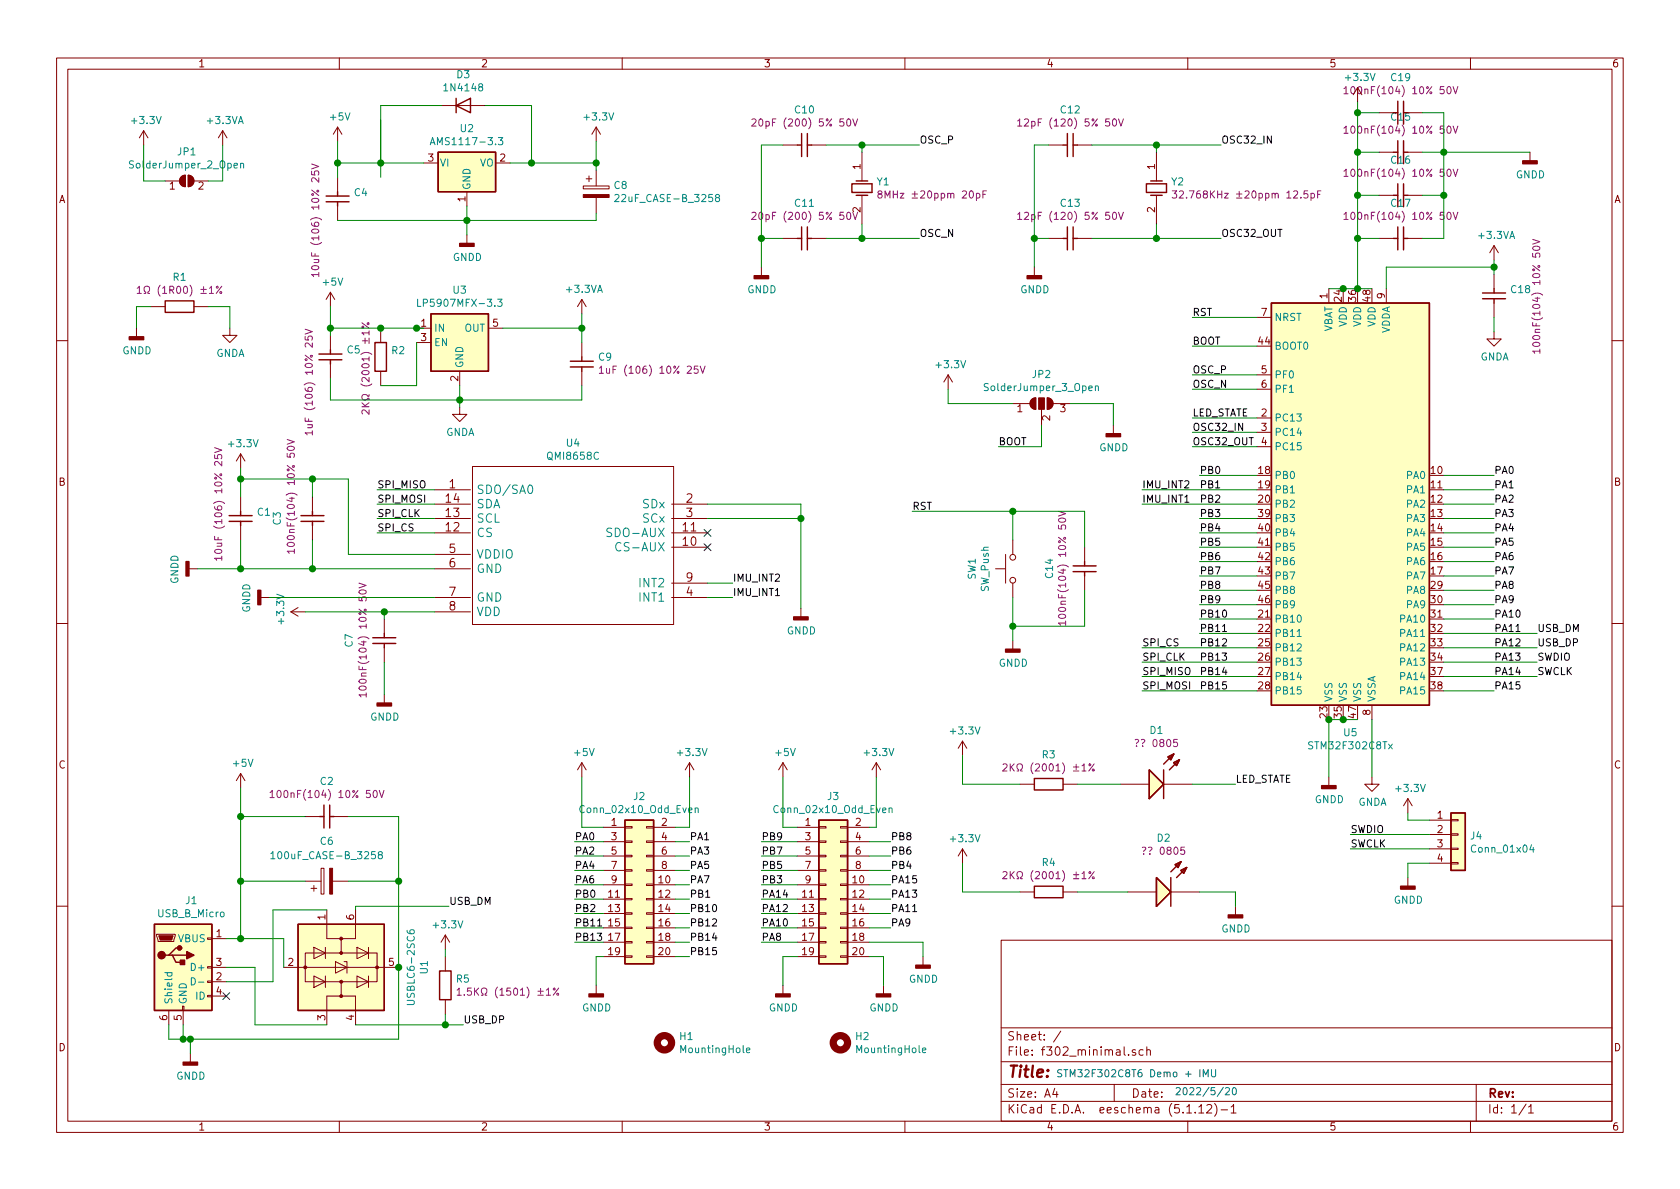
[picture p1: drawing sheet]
<svg xmlns="http://www.w3.org/2000/svg" width="297mm" height="210mm" viewBox="0 0 297 210" stroke-linecap="round" stroke-linejoin="round" font-family="sans-serif">
<g fill="none" stroke="#840000" stroke-width=".18">
<path d="M10 10.3h277v189.9h-277zM12 12.2h273v186.1h-273zM60 10.3v1.9M78.1 18.7h7.6M110 10.3v1.9M160 10.3v1.9M210 10.3v1.9M240 15.5v2.5M243.8 19.9h2.6M248.9 19.9h2.6M260 10.3v1.9M25.4 23.1l-.8 1.3"/>
<path d="M25.4 23.1v2.5M25.4 23.1l.8 1.3M29.2 32h2.5M32.1 31.2l.7-.2v2a1.02 1.02 0 0 1-1-.7 1.02 1.02 0 0 1 .3-1.1zM33.3 31a1.02 1.02 0 0 1 1 1 1.02 1.02 0 0 1-1 1zM34.3 32h2.5M39.4 23.1l-.8 1.3M39.4 23.1v2.5M39.4 23.1l.7 1.3M59.7 22.5v2.5M59.7 31.4v2.5M59.7 36.4v2.6"/>
<path d="M59.7 22.5l-.8 1.2M59.7 22.5l.8 1.2M74.9 28.8h2.6M82.5 33.9v2.5M87.6 28.8h2.6M103.1 32.9h4.6v.5h-4.6zM103.6 31.6h1M104.1 31.1v1M105.4 22.5v2.5M105.4 30.1v2.8M105.4 34.9v2.8M105.4 22.5l-.8 1.2"/>
<path d="M105.4 22.5l.8 1.2M138.4 25.6h2.6M143.5 25.6h2.5M152.4 26.9v5.1M152.4 34.5v5.1M185.4 25.6h2.6M190.5 25.6h2.5M204.5 26.9v5.1M204.5 34.5v5.1M243.8 34.5h2.6M243.8 26.9h2.6M248.9 34.5h2.6"/>
<path d="M248.9 26.9h2.6M270.5 26.9v1.5M24.1 58v1.6M26.7 54.2h2.5M34.3 54.2h2.5M40.6 58v1.3h1.3l-1.3 1.3-1.2-1.3h1.2M58.4 51.7l-.7 1.3M58.4 51.7v2.5M58.4 59.3v2.5M58.4 51.7l.8 1.3M67.3 58v2.6M73.7 58h2.5"/>
<path d="M82.5 41.5v1.5M86.4 58h2.5M102.9 53v2.5M102.9 53l-.8 1.2M102.9 53l.7 1.2M134.6 47.2v1.6M138.4 42.2h2.6M143.5 42.2h2.5M182.9 47.2v1.6M185.4 42.2h2.6M190.5 42.2h2.5M222.2 56.1h2.6"/>
<path d="M234.9 51v2.6M243.8 42.2h2.6M245.1 51v2.6M248.9 42.2h2.6M264.2 58.7v1.2h1.2l-1.2 1.3-1.3-1.3h1.3M264.2 43.4v2.6M264.2 48.5v2.5M264.2 53.6v2.5M264.2 43.4l-.8 1.3M264.2 43.4l.7 1.3M10 60.2h2M58.4 64.4v2.5"/>
<path d="M67.3 65.7v2.5M73.7 60.6h2.5M81.3 72v1.3h1.2l-1.2 1.2-1.3-1.2h1.3M81.3 65.7v2.5M102.9 60.6v2.5M102.9 65.7v2.5M167.6 66.3l-.7 1.3M167.6 66.3v2.5M167.6 66.3l.8 1.3M179.1 71.4h3M182.3 70.7l.5-.3h.3v2a1.03 1.03 0 0 1-.9-.6 1.03 1.03 0 0 1 .1-1.1zM184.1 72.4v2.8"/>
<path d="M185.2 70.4a1.02 1.02 0 0 1 1 1 1.02 1.02 0 0 1-1 1zM186.2 71.4h3M196.8 75.2v1.5M222.2 73.9h2.6M222.2 76.4h2.6M222.2 79h2.6M222.2 66.3h2.6M222.2 68.8h2.6M285 60.2h2M42.5 80.3v2.5M42.5 87.9v2.5M42.5 93v2.5"/>
<path d="M42.5 80.3l-.7 1.2M42.5 80.3l.8 1.2M55.2 87.9v2.5M55.2 93v2.5M76.8 86.6h6.4M76.8 94.2h6.4M76.8 91.7h6.4M76.8 89.1h6.4M76.8 98h6.4M83.5 82.5h35.6v27.9h-35.6zM118.7 96.8h6.4M118.7 94.2h6.4"/>
<path d="M118.7 91.7h6.4M118.7 89.1h6.4M177.8 98v5.1M179.1 95.5v2.5M191.8 96.8v2.5M10 110.3h2M33.4 100.6h1.5M46.1 105.7h1.5M51.4 108.2h2.6M51.4 108.2l1.3 .8M52.7 107.4l-1.3 .8M67.9 109.5v2.5"/>
<path d="M67.9 114.5v2.6M76.8 100.6h6.4M76.8 105.7h6.4M76.8 108.2h6.4M118.7 105.7h6.4M118.7 103.1h6.4M141.6 107.6v1.5M176 100.6h1.8M179.1 103.1v2.6M179.1 113.3v1.5M191.8 101.8v2.6M285 110.3h2"/>
<path d="M42.5 136.8l-.7 1.2M42.5 136.8v2.5M42.5 136.8l.8 1.2M67.9 122.8v1.5M102.9 134.9l-.8 1.2M102.9 134.9v2.5M102.9 134.9l.7 1.2M121.9 134.9l-.7 1.2M121.9 134.9v2.5M121.9 134.9l.8 1.2M138.4 134.9l-.7 1.2M138.4 134.9v2.5"/>
<path d="M138.4 134.9l.8 1.2M154.9 134.9l-.7 1.2M154.9 134.9v2.5M154.9 134.9l.8 1.2M170.2 131.1v2.5M170.2 131.1l-.8 1.2M170.2 131.1l.7 1.2M180.3 138.7h2.6M188 138.7h2.5M198.1 138.7h5.1M205.7 138.7h5.1M234.9 137.4v1.5"/>
<path d="M242.6 137.4v1.3h1.2l-1.2 1.2-1.3-1.2h1.3M242.6 124.7v2.5M54 144.4h2.5M54 155.8h2.8M55 157.1h1M55.5 156.6v1M56.8 153.5h.5v4.6h-.5zM58.8 155.8h2.8M59.1 144.4h2.5M106.7 146.3h3.8M106.7 156.5h3.8M106.7 159h3.8"/>
<path d="M106.7 148.8h3.8M106.7 151.4h3.8M106.7 153.9h3.8M110.5 158.9h1.3v.2h-1.3zM110.5 153.8h1.3v.2h-1.3zM110.5 151.3h1.3v.2h-1.3zM110.5 148.7h1.3v.3h-1.3zM110.5 146.2h1.3v.2h-1.3zM110.5 156.3h1.3v.3h-1.3zM114.3 158.9h1.3v.2h-1.3zM114.3 153.8h1.3v.2h-1.3zM114.3 151.3h1.3v.2h-1.3z"/>
<path d="M114.3 148.7h1.3v.3h-1.3zM114.3 146.2h1.3v.2h-1.3zM114.3 156.3h1.3v.3h-1.3zM115.6 146.3h3.8M115.6 156.5h3.8M115.6 159h3.8M115.6 148.8h3.8M115.6 151.4h3.8M115.6 153.9h3.8M141 146.3h3.8M141 156.5h3.8M141 159h3.8"/>
<path d="M141 148.8h3.8M141 151.4h3.8M141 153.9h3.8M144.8 158.9h1.2v.2h-1.2zM144.8 153.8h1.2v.2h-1.2zM144.8 151.3h1.2v.2h-1.2zM144.8 148.7h1.2v.3h-1.2zM144.8 146.2h1.2v.2h-1.2zM144.8 156.3h1.2v.3h-1.2zM148.6 158.9h1.3v.2h-1.3zM148.6 153.8h1.3v.2h-1.3zM148.6 151.3h1.3v.2h-1.3z"/>
<path d="M148.6 148.7h1.3v.3h-1.3zM148.6 146.2h1.3v.2h-1.3zM148.6 156.3h1.3v.3h-1.3zM149.9 146.3h3.8M149.9 156.5h3.8M149.9 159h3.8M149.9 148.8h3.8M149.9 151.4h3.8M149.9 153.9h3.8M170.2 150.1l-.8 1.3M170.2 150.1v2.5M170.2 150.1l.7 1.3"/>
<path d="M180.3 157.7h2.6M188 157.7h2.5M199.4 157.7h5.1M207 157.7h5.1M248.9 141.2l-.7 1.3M248.9 141.2v2.6M248.9 155.2v1.5M248.9 141.2l.8 1.3M252.7 145h3.8M252.7 147.6h3.8M252.7 150.1h3.8M252.7 152.6h3.8"/>
<path d="M256.5 152.5h1.3v.3h-1.3zM256.5 150h1.3v.2h-1.3zM256.5 144.9h1.3v.3h-1.3zM256.5 147.4h1.3v.3h-1.3zM10 160.2h2M27.7 165.2h3.3v.3l-.3 1h-2.8zM29.8 178.7v2.5M32.3 177.9h.2v.8h-.2zM32.4 178.7v2.5M36.7 176h.8v.3h-.8zM36.7 173.5h.8v.2h-.8zM36.7 170.9h.8v.3h-.8z"/>
<path d="M36.7 165.9h.8v.2h-.8zM37.5 166h2.5M37.5 171.1h2.5M37.5 176.1h2.5M37.5 173.6h2.5M50.2 171.1h20.3M54 168.5h12.7v5.1h-12.7zM55.5 167.5l2 1-2 1zM55.5 172.6l2 1-2 1zM57.5 167.5v2M57.5 172.6v2M57.8 160.9v5.1h2.5"/>
<path d="M59.3 170l2 1.1-2 1zM60.3 173.6v2.5h2.6v5.1M60.3 176.1h-2.5v5.1M60.8 170h.5v2.1M62.9 160.9v5.1h-2.6v2.5M63.1 167.5l2.1 1-2.1 1zM63.1 172.6l2.1 1-2.1 1zM65.2 167.5v2M65.2 172.6v2M78.7 165.3v2.6M78.7 169.2v2.5M78.7 176.8v2.5"/>
<path d="M78.7 165.3l-.7 1.3M78.7 165.3l.8 1.3M105.4 174.2v1.6M106.7 161.5h3.8M106.7 164.1h3.8M106.7 166.6h3.8M106.7 169.2h3.8M110.5 161.4h1.3v.3h-1.3zM110.5 164h1.3v.2h-1.3zM110.5 166.5h1.3v.2h-1.3zM110.5 169h1.3v.3h-1.3zM114.3 161.4h1.3v.3h-1.3z"/>
<path d="M114.3 164h1.3v.2h-1.3zM114.3 166.5h1.3v.2h-1.3zM114.3 169h1.3v.3h-1.3zM115.6 161.5h3.8M115.6 164.1h3.8M115.6 166.6h3.8M115.6 169.2h3.8M138.4 174.2v1.6M141 161.5h3.8M141 164.1h3.8M141 166.6h3.8M141 169.2h3.8"/>
<path d="M144.8 161.4h1.2v.3h-1.2zM144.8 164h1.2v.2h-1.2zM144.8 166.5h1.2v.2h-1.2zM144.8 169h1.2v.3h-1.2zM148.6 161.4h1.3v.3h-1.3zM148.6 164h1.3v.2h-1.3zM148.6 166.5h1.3v.2h-1.3zM148.6 169h1.3v.3h-1.3zM149.9 161.5h3.8M149.9 164.1h3.8M149.9 166.6h3.8M149.9 169.2h3.8"/>
<path d="M156.2 174.2v1.6M163.2 169.2v1.5M177 166.3h108v32h-108zM218.4 160.3v1.5M285 160.2h2M33.7 186.3v1.5M60 198.3v1.9M110 198.3v1.9M160 198.3v1.9M177 194.8h108M177 191.8h108M177 187.8h108"/>
<path d="M177 181.8h108M186.5 192.5l-.4 1h1M186.8 193v1M187.6 182.3l-1.3 2M197 191.8v3M199.5 186.5v.1M200.8 185.7a.37 .37 0 0 0-.6 .1l.1 .2 .5 .2v.1l-.2 .3-.4-.1M202.1 185.7l-.4-.1-.3 .3 .1 .6 .2 .1 .4-.1M202.8 185.7a.37 .37 0 0 1 .6 .1v.8M202.8 185.1v1.5M210 198.3v1.9M211.3 196.7v.1"/>
<path d="M212 195.8l.4-.5v1.5M212 196.8h.8M213.4 195.5l.2-.2h.4l.2 .5-.9 1h.9M214.8 195.1a1.79 1.79 0 0 1 0 2.3M215.9 196.3h1.1M217.7 195.8l.4-.5v1.5M217.7 196.8h.8M260 198.3v1.9M261 191.8v6.5M269.8 195.2l-1.2 2M270.3 195.8l.4-.5v1.5M270.3 196.8h.8"/>
<circle cx="179.1" cy="98.5" r=".51"/>
<circle cx="179.1" cy="102.6" r=".51"/>
</g>
<g fill="none" stroke="#840000" stroke-width=".25">
<path d="M80.6 18.7l2.6-1.3v2.5zM80.6 17.4v2.5M247.1 17.9v4.1M248.2 17.9v4.1M57.7 35.7h4M57.7 34.7h4M59.7 33.9v.8M59.7 35.7v.7M77.5 26.9h10.1v7h-10.1zM141 25.6h.7M141.7 23.6v4.1M142.7 25.6h.8"/>
<path d="M142.7 23.6v4.1M150.6 32.5h3.6v1.5h-3.6zM151.4 34.5h2M151.4 32h2M188 25.6h.7M188.7 23.6v4.1M189.7 23.6v4.1M189.7 25.6h.8M202.7 32.5h3.5v1.5h-3.5zM203.5 34.5h2M203.5 32h2M246.4 34.5h.7"/>
<path d="M246.4 26.9h.7M247.1 24.9v4.1M247.1 32.5v4.1M248.2 24.9v4.1M248.2 32.5v4.1M248.2 34.5h.7M248.2 26.9h.7M29.2 53.2h5.1v2h-5.1zM76.2 55.5h10.2v10.2h-10.2zM141 42.2h.7M141.7 40.1v4.1M142.7 42.2h.8"/>
<path d="M142.7 40.1v4.1M188 42.2h.7M188.7 40.1v4.1M189.7 42.2h.8M189.7 40.1v4.1M224.8 53.6h27.9v71.1h-27.9zM246.4 42.2h.7M247.1 40.1v4.1M248.2 40.1v4.1M248.2 42.2h.7M262.1 52.8h4.1M262.1 51.8h4.1"/>
<path d="M264.2 51v.8M264.2 52.8v.8M56.4 62.6h4.1M56.4 63.6h4.1M58.4 61.8v.8M58.4 63.6v.8M66.3 60.6h2v5.1h-2zM100.8 63.9h4.1M100.8 64.9h4.1M102.9 63.1v.8M102.9 64.9v.8M40.5 92.2h4.1"/>
<path d="M40.5 91.2h4.1M42.5 90.4v.8M42.5 92.2v.8M53.2 92.2h4.1M53.2 91.2h4.1M55.2 90.4v.8M55.2 92.2v.8M191.8 99.3v.8M65.9 112.8h4.1M65.9 113.8h4.1M67.9 112v.8M67.9 113.8v.7"/>
<path d="M189.7 100.1h4.1M189.7 101.1h4.1M191.8 101.1v.7M182.9 137.7h5.1v2h-5.1zM203.2 136.1l2.5 2.6-2.5 2.5zM205.7 136.1v5.1M206.5 133.9l1-.6-.5 1.1zM207.5 134.9l1-.5-.5 1zM207.5 133.3l-1.8 1.8M208.5 134.4l-1.7 1.7M56.5 144.4h.8M57.3 142.4v4"/>
<path d="M58.3 142.4v4M58.3 144.4h.8M110.5 145h5.1v25.4h-5.1zM144.8 145h5.1v25.4h-5.1zM182.9 156.7h5.1v2h-5.1zM204.5 155.2l2.5 2.5-2.5 2.6zM207 155.2v5.1M207.8 152.9l1-.5-.5 1zM208.8 153.9l1-.5-.5 1zM208.8 152.4l-1.8 1.8M209.8 153.4l-1.8 1.8M256.5 143.8h2.6v10.1h-2.6z"/>
<path d="M27.3 163.4h10.2v15.3h-10.2zM29.8 168.9h.7l.6 1.3h1.3M30.5 168.9h2.5M31.7 167.6h-.6l-1.3 1.3h-.6M52.7 163.4h15.2v15.3h-15.2zM77.7 171.7h2.1v5.1h-2.1z"/>
</g>
<g fill="none" stroke="#840084" stroke-width=".18">
<path d="M237.6 15.7l.4-.4v1.3M237.6 16.6h.8M256.9 15.3l.5 1.3 .4-1.3M55.1 30.3v.6l.6 .1-.1-.2 .1-.5h.5l.2 .2-.2 .5M55.1 29l1.3 .4-1.3 .5M132.9 21.2l.5-.2 .3 .4-.8 .9h.8M132.9 37.7l.5-.2 .3 .4-.8 .9h.8M150.8 21l.4 1.3 .4-1.3M150.8 37.5l.4 1.3 .4-1.3M155.5 34.3l-.3-.3 .3-.2h.2l.3 .2-.1 .2-.6 .2-.1 .1v.3l.3 .2h.3l.2-.2v-.3l-.3-.2M172.6 34.2h.4l.3 .2-.2 .6h-.5M173.8 34.4h.4"/>
<path d="M174.4 33.8h-.6v1.2M179.9 37.9l.4-.4v1.3M179.9 21.4l.4-.4v1.3M179.9 38.8h.8M179.9 22.3h.8M197.8 37.5l.4 1.3 .4-1.3M197.8 21l.4 1.3 .4-1.3M207.3 33.8h.8l-.5 .4 .4 .2 .1 .4-.3 .2-.5-.1M208.5 33.9l.5-.1 .2 .3v.2l-.7 .7h.7M231.8 34.2h.4l.2 .2-.1 .6h-.5M231.8 34.2v1.3M233 34.4h.4"/>
<path d="M233.6 33.8h-.6v1.2M237.6 37.9l.4-.4v1.3M237.6 30.3l.4-.4v1.3M237.6 22.7l.4-.4v1.3M237.6 38.8h.8M237.6 31.2h.8M237.6 23.6h.8M256.9 37.5l.5 1.3 .4-1.3M256.9 29.9l.5 1.3 .4-1.3M256.9 22.3l.5 1.3 .4-1.3M24.3 51l.3-.4v1.3M24.3 51.9h.7"/>
<path d="M25.5 51.9h.3v-.2a.54 .54 0 0 1-.3-.8 .54 .54 0 0 1 .8-.2 .59 .59 0 0 1-.2 1v.2h.3M38.3 50.7h.2v.2h-.2zM38.9 51.6h.2v.2h-.2zM39.2 50.6l-1 1.3M53.9 59.5v.6h.7l-.2-.1 .2-.5h.5l.1 .2-.1 .4M53.9 58.2l1.3 .4-1.3 .5M55.2 47.1a.68 .68 0 0 1 1.2 .3 .73 .73 0 0 1-1.3-.1zM56.4 48.6h-1.3l.3 .3M56.4 48.2v.7M64 57.1l1.3 .9M64.1 57.7h.2v.3h-.2zM65.3 58.5v.7"/>
<path d="M271 42.3l1.3 .4-1.3 .5M271.1 43.7a.83 .83 0 0 1 1.2 .1 .67 .67 0 0 1-.7 .5 .67 .67 0 0 1-.6-.5zM37.9 79.2l1.3 .4-1.3 .4M50.8 77.7l1.2 .4-1.2 .5M50.9 79.1a.83 .83 0 0 1 1.1 .1 .67 .67 0 0 1-.6 .5 .67 .67 0 0 1-.6-.5zM55.2 76.5h-1.3l.4 .4M55.2 76.2v.7M64 71.9h1.3M64 71.2l.7 .7M65.3 72.5v.8l-.8-.8h-.2l-.3 .2 .1 .5M65.3 71.2l-.8 .5M106 65.1l.3-.4v1.3"/>
<path d="M106 66h.7M123.8 64.7l.4 1.3 .5-1.3M272.3 62.1h-1.3l.3 .4M272.3 61.7v.8M37.9 80.4v.6l.7 .1-.2-.2 .2-.5h.5l.1 .2-.1 .5M38.1 97.3a.68 .68 0 0 1 1.1 .3 .73 .73 0 0 1-1.3-.1zM39.2 98.7h-1.3l.4 .4M39.2 98.3v.8M52 97.5h-1.2l.3 .4M52 97.1v.8M187.1 90.4l1.3 .4-1.3 .5M187.2 91.8a.83 .83 0 0 1 1.2 .1 .67 .67 0 0 1-.6 .5 .67 .67 0 0 1-.7-.5z"/>
<path d="M63.5 103.1l1.2 .4-1.2 .5M63.6 104.5a.83 .83 0 0 1 1.1 .1 .67 .67 0 0 1-.6 .5 .67 .67 0 0 1-.6-.5zM188.4 110.2h-1.3l.4 .4M188.4 109.8v.8M64.7 122.9h-1.2l.3 .4M64.7 122.5v.8M67.1 139.8l.4 1.2 .4-1.2M177.3 135.2l.5-.1 .3 .3-.1 .2-.7 .7h.8M178.6 135.1v1.2M178.8 135.6l.5 .7M179.3 135.1l-.7 .7M191.3 136.3h.7"/>
<path d="M192.6 135.1h.2v.3h-.2zM193.5 135.1l-1 1.2M200.7 130.8h.4l.2 .1-.4 .6M200.9 131.9v.1M201.8 130.8h.4l.2 .1-.4 .6M202 131.9v.1M208.2 130.8h-.7v.6l.2-.2 .5 .2v.5l-.2 .1-.5-.1M47.8 140.1l.3-.3v1.2M47.8 141h.7M177.3 154.2l.5-.1 .3 .4-.1 .2-.7 .7h.8M178.6 154.1v1.3M178.8 154.7l.5 .7"/>
<path d="M179.3 154.1l-.7 .8M191.3 155.4h.7M192.6 154.2h.2v.2h-.2zM193.5 154.1l-1 1.3M202 149.9l.4-.1 .2 .2-.4 .6M202.2 150.9v.2M203.1 149.9l.4-.1 .2 .2-.4 .6M203.3 150.9v.2M209.4 149.8h-.6v.6l.1-.1 .5 .1v.5l-.2 .2-.4-.2M80.8 175.1l.4-.4v1.3M80.8 176h.8M82.1 175.9v.1"/>
<path d="M83.3 174.7h-.6l-.1 .6 .2-.1 .5 .1v.6l-.2 .1-.5-.1M96.6 176h.7M97.9 174.8h.2v.2h-.2zM98.8 174.7l-1 1.3"/>
<circle cx="65.1" cy="57.2" r=".18"/>
<circle cx="193.3" cy="136.2" r=".18"/>
<circle cx="193.3" cy="155.2" r=".18"/>
<circle cx="98.6" cy="175.8" r=".18"/>
</g>
<g fill="#840000" stroke="#840000" stroke-width=".18">
<path d="M32.1 31.2l.7-.2v2a1.02 1.02 0 0 1-1-.7 1.02 1.02 0 0 1 .3-1.1z"/>
<path d="M33.3 31a1.02 1.02 0 0 1 1 1 1.02 1.02 0 0 1-1 1z"/>
<path d="M58.3 153.5h.5v4.6h-.5z"/>
<path d="M103.1 34.4h4.6v.5h-4.6z"/>
<path d="M182.3 70.7l.5-.3h.3v2a1.03 1.03 0 0 1-.9-.6 1.03 1.03 0 0 1 .1-1.1z"/>
<path d="M185.2 70.4a1.02 1.02 0 0 1 1 1 1.02 1.02 0 0 1-1 1z"/>
<path d="M183.6 70.4h1.1v2h-1.1z"/>
<path d="M28.1 165.5h2.5l-.2 .7h-2.1z"/>
<circle cx="60.3" cy="166" r=".25"/>
<circle cx="60.3" cy="168.5" r=".25"/>
<circle cx="54" cy="171.1" r=".25"/>
<circle cx="66.7" cy="171.1" r=".25"/>
<circle cx="60.3" cy="173.6" r=".25"/>
<circle cx="60.3" cy="176.1" r=".25"/>
</g>
<g fill="none" stroke="#008484" stroke-width=".18">
<path d="M42.5 29l.2-.1h.3l.1 .8M42.5 28.9v.8M76.1 25.6l.4-1.3 .4 1.3M76.2 25.2h.6M88.1 24.3h.8l-.4 .5 .3 .1 .1 .5-.3 .2-.5-.1M108.7 34.5l.5-.1 .2 .3-.7 1h.7M126.7 34.9l-.2-.3 .2-.2h.3l.2 .2v.2l-.6 .2-.1 .2v.2l.2 .3 .4-.1 .1-.2v-.2l-.2-.3M73.8 52.9v1.3h.6M88 52.9h.8l-.5 .5 .4 .1 .1 .4-.3 .3-.5-.2M193.7 68.4l.2-.2 .3 .1v.8M193.7 68.2v.9M93.5 85.9l.2-.1a.81 .81 0 0 1 .6 .6 .81 .81 0 0 1-.3 .8l-.2 .1a.79 .79 0 0 1-.3-1.4z"/>
<path d="M108.2 93.5l-.6-.1-.3 .3 .1 .3 .7 .3v.5a.62 .62 0 0 1-.8 0M109.8 96.1a.59 .59 0 0 0-.8 0 .59 .59 0 0 0-.1 .7 .56 .56 0 0 0 .3 .6 .56 .56 0 0 0 .6-.1M229.4 112.6h.7M47.9 150.9l.4-.3v1.3M47.9 151.9h.7M67.1 151.1l-.2-.1v-.3l.5-.1 .2 .2-.1 .2-.5 .2-.1 .2v.3l.2 .2 .4-.1 .1-.2v-.2l-.2-.3M122.9 143l.2-.1h.3v.8M122.9 142.9v.8M157.2 143l.2-.1h.3v.8M157.2 142.9v.8M270.8 149.4l-.3 .9h.8M271.1 149.9v.8"/>
<path d="M29.1 172h1.3M29.6 172v.4l.2 .2 .6-.1v-.5M33.8 172.9a.64 .64 0 0 1 .7 .6 .64 .64 0 0 1-.7 .7zM35.1 173.7h1M72 176.9h1l.3 .3v.2l-.3 .2h-1M72 164.5l.1 .4a.87 .87 0 0 0 1.2 0l-.2-.4h-.5l-.1 .4 .2 .2M132 185.7l.6-.1-.1-.2-.3-.1-.2 .2 .1 .6h.4M163.1 185.7l.6-.1v-.2l-.4-.1-.2 .2 .1 .6h.5"/>
</g>
<g fill="#840000" stroke="#840000" stroke-width=".25">
<path d="M32.4 187.8h2.5v.5h-2.5z"/>
<path d="M32.9 99.3h.5v2.5h-.5z"/>
<path d="M247.6 156.7h2.6v.5h-2.6z"/>
<path d="M22.9 59.6h2.5v.5h-2.5z"/>
<path d="M217.2 161.8h2.5v.5h-2.5z"/>
<path d="M66.7 124.3h2.5v.5h-2.5z"/>
<path d="M137.2 175.8h2.5v.5h-2.5z"/>
<path d="M140.3 109.1h2.6v.5h-2.6z"/>
<path d="M45.6 104.4h.5v2.5h-.5z"/>
<path d="M269.2 28.4h2.6v.6h-2.6z"/>
<path d="M154.9 175.8h2.6v.5h-2.6z"/>
<path d="M31.9 169.8h.7v.8h-.7z"/>
<path d="M33 168.3l1.3 .6-1.3 .6z"/>
<path d="M161.9 170.7h2.6v.5h-2.6z"/>
<path d="M104.1 175.8h2.6v.5h-2.6z"/>
<path d="M195.6 76.7h2.5v.5h-2.5z"/>
<path d="M177.8 114.8h2.5v.5h-2.5z"/>
<path d="M181.6 48.8h2.5v.5h-2.5z"/>
<path d="M133.3 48.8h2.6v.5h-2.6z"/>
<path d="M81.3 43h2.5v.6h-2.5z"/>
<path d="M233.7 138.9h2.5v.5h-2.5z"/>
<circle cx="28.6" cy="168.9" r=".63"/>
<circle cx="31.8" cy="167.6" r=".38"/>
</g>
<g fill="#ffffc2" stroke="#ffffc2" stroke-width=".18">
<path d="M144.8 145h5.1v25.4h-5.1z"/>
<path d="M110.5 145h5.1v25.4h-5.1z"/>
<path d="M52.7 163.4h15.2v15.3h-15.2z"/>
<path d="M76.2 55.5h10.2v10.2h-10.2z"/>
<path d="M256.5 143.8h2.6v10.1h-2.6z"/>
<path d="M204.5 155.2l2.5 2.5-2.5 2.6z"/>
<path d="M208.8 153.9l1-.5-.5 1z"/>
<path d="M207.8 152.9l1-.5-.5 1z"/>
<path d="M203.2 136.1l2.5 2.6-2.5 2.5z"/>
<path d="M207.5 134.9l1-.5-.5 1z"/>
<path d="M206.5 133.9l1-.6-.5 1.1z"/>
<path d="M224.8 53.6h27.9v71.1h-27.9z"/>
<path d="M77.5 26.9h10.1v7h-10.1z"/>
<path d="M27.3 163.4h10.2v15.3h-10.2z"/>
</g>
<g fill="none" stroke="#840000" stroke-width="1.3">
<circle cx="117.5" cy="184.4" r="1.27"/>
<circle cx="148.6" cy="184.4" r="1.27"/>
</g>
<g fill="none" stroke="#008400" stroke-width=".18">
<path d="M78.1 18.7h-10.8v12.7M85.7 18.7h8.3v10.1M240 18v33M240 19.9h3.8M251.5 19.9h3.8v22.3h-3.8M25.4 25.6v6.4h3.8M39.4 25.6v6.4h-2.6M59.7 28.8h15.2M59.7 25v6.4M82.5 36.4v5.1M90.2 28.8h15.2M105.4 25v5.1"/>
<path d="M105.4 37.7v1.3h-45.7M138.4 25.6h-3.8v21.6M146 25.6h16.6M152.4 25.6v1.3M152.4 39.6v2.6M185.4 25.6h-2.5v21.6M193 25.6h22.9M204.5 25.6v1.3M204.5 39.6v2.6M240 26.9h3.8M240 34.5h3.8M251.5 26.9h19"/>
<path d="M251.5 34.5h3.8M26.7 54.2h-2.6v3.8M36.8 54.2h3.8v3.8M58.4 54.2v5.1M58.4 58h16.5M88.9 58h14M102.9 55.5v5.1M134.6 42.2h3.8M146 42.2h16.6M182.9 42.2h2.5M193 42.2h22.9M210.8 56.1h11.4"/>
<path d="M234.9 51h7.7M240 42.2h3.8M264.2 47.2h-19.1v3.8M264.2 46v2.5M264.2 56.1v2.6M58.4 66.9v3.8h44.5v-2.5M73.7 60.6v7.6h-6.4M81.3 68.2v3.8M167.6 68.8v2.6h11.5M184.1 75.2v3.8h-7.6M189.2 71.4h7.6v3.8M210.8 76.4h11.4"/>
<path d="M210.8 79h11.4M210.8 68.8h11.4M210.8 73.9h11.4M210.8 61.2h11.4M210.8 66.3h11.4M42.5 82.8v5.1M42.5 95.5v5.1M42.5 84.7h19.1v13.3h15.2M55.2 84.7v3.2M55.2 95.5v5.1M66.7 91.7h10.1M66.7 94.2h10.1"/>
<path d="M66.7 86.6h10.1M66.7 89.1h10.1M125.1 91.7h16.5M125.1 89.1h16.5v18.5M161.3 90.4h30.5v6.4M179.1 90.4v5.1M201.9 86.6h20.3M201.9 89.1h20.3M212.1 91.7h10.1M212.1 84.1h10.1M212.1 94.2h10.1M212.1 99.3h10.1"/>
<path d="M212.1 96.8h10.1M255.3 91.7h8.9M255.3 84.1h8.9M255.3 94.2h8.9M255.3 86.6h8.9M255.3 99.3h8.9M255.3 96.8h8.9M255.3 89.1h8.9M34.9 100.6h41.9M47.6 105.7h29.2M54 108.2h22.8M67.9 108.2v1.3"/>
<path d="M67.9 117.1v5.7M125.1 105.7h4.4M125.1 103.1h4.4M179.1 105.7v7.6M191.8 104.4v6.3h-12.7M201.9 114.5h20.3M201.9 119.6h20.3M201.9 117.1h20.3M212.1 112h10.1M212.1 109.5h10.1M212.1 106.9h10.1M212.1 104.4h10.1"/>
<path d="M212.1 101.8h10.1M255.3 114.5h16.5M255.3 112h16.5M255.3 119.6h16.5M255.3 109.5h8.9M255.3 106.9h8.9M255.3 104.4h8.9M255.3 101.8h8.9M255.3 117.1h16.5M42.5 139.3v26.7M102.9 137.4v8.9h3.8M121.9 137.4v8.9h-2.5"/>
<path d="M138.4 137.4v8.9h2.6M154.9 137.4v8.9h-1.2M170.2 133.6v5.1h10.1M190.5 138.7h7.6M201.9 122.2h20.3M210.8 138.7h7.6M240 127.2h-5.1v10.2M242.6 127.2v10.2M255.3 122.2h8.9M42.5 155.8h11.5M42.5 144.4h11.5M61.6 155.8h8.9"/>
<path d="M61.6 144.4h8.9v39.4h-40.7v-2.6M101.6 156.5h5.1M101.6 159h5.1M101.6 153.9h5.1M101.6 151.4h5.1M101.6 148.8h5.1M119.4 156.5h2.5M119.4 159h2.5M119.4 153.9h2.5M119.4 151.4h2.5M119.4 148.8h2.5M134.6 156.5h6.4"/>
<path d="M134.6 159h6.4M134.6 153.9h6.4M134.6 151.4h6.4M134.6 148.8h6.4M153.7 156.5h3.8M153.7 159h3.8M153.7 153.9h3.8M153.7 151.4h3.8M153.7 148.8h3.8M170.2 152.6v5.1h10.1M190.5 157.7h8.9M212.1 157.7h6.3v2.6"/>
<path d="M238.8 150.1h13.9M238.8 147.6h13.9M248.9 143.8v1.2h3.8M252.7 152.6h-3.8v2.6M40 166h10.2v5.1M40 171.1h5.1v10.1h12.7M57.8 160.9h-9.5v12.7h-8.3M78.7 167.9v1.3M78.7 179.3v1.9M79.4 160.3h-16.5v.6M101.6 161.5h5.1M101.6 164.1h5.1"/>
<path d="M101.6 166.6h5.1M106.7 169.2h-1.3v5M119.4 169.2h2.5M119.4 161.5h2.5M119.4 164.1h2.5M119.4 166.6h2.5M134.6 161.5h6.4M134.6 164.1h6.4M134.6 166.6h6.4M141 169.2h-2.6v5M153.7 169.2h2.5v5M153.7 161.5h3.8"/>
<path d="M153.7 164.1h3.8M153.7 166.6h9.5v2.6M32.4 181.2v2.6M33.7 183.8v2.5M62.9 181.2h19"/>
</g>
<path d="M216.2 111.7h.7M268 111.7h.8M105.7 163.7h.7M161.4 161.2h.7" fill="none" stroke="#000" stroke-width=".18"/>
<path d="M212.2 189.1v1.3M212.8 190.4v-1.3l.4 1 .4-1v1.3M214.2 189.1v1.1l.3 .2h.2l.2-.2v-1.1M216.3 192.3l-1.1 1.6M216.7 192.5l.4-.2 .3 .4-.1 .2-.7 .7h.8M218 192.5l.2-.2a.67 .67 0 0 1 .4 .7 .67 .67 0 0 1-.4 .6l-.2-.1-.1-.4z" fill="none" stroke="#0000c2" stroke-width=".18"/>
<g fill="#008400" stroke="#008400" stroke-width=".25">
<circle cx="78.7" cy="181.2" r=".51"/>
<circle cx="32.4" cy="183.8" r=".51"/>
<circle cx="237.5" cy="51" r=".51"/>
<circle cx="240" cy="51" r=".51"/>
<circle cx="204.5" cy="25.6" r=".51"/>
<circle cx="42.5" cy="144.4" r=".51"/>
<circle cx="33.7" cy="183.8" r=".51"/>
<circle cx="42.5" cy="155.8" r=".51"/>
<circle cx="70.5" cy="171.1" r=".51"/>
<circle cx="240" cy="42.2" r=".51"/>
<circle cx="70.5" cy="155.8" r=".51"/>
<circle cx="264.2" cy="47.2" r=".51"/>
<circle cx="67.3" cy="28.8" r=".51"/>
<circle cx="240" cy="34.5" r=".51"/>
<circle cx="240" cy="26.9" r=".51"/>
<circle cx="94" cy="28.8" r=".51"/>
<circle cx="42.5" cy="166" r=".51"/>
<circle cx="42.5" cy="100.6" r=".51"/>
<circle cx="204.5" cy="42.2" r=".51"/>
<circle cx="59.7" cy="28.8" r=".51"/>
<circle cx="182.9" cy="42.2" r=".51"/>
<circle cx="82.6" cy="39" r=".51"/>
<circle cx="105.4" cy="28.8" r=".51"/>
<circle cx="152.4" cy="25.6" r=".51"/>
<circle cx="152.4" cy="42.2" r=".51"/>
<circle cx="134.6" cy="42.2" r=".51"/>
<circle cx="67.9" cy="108.2" r=".51"/>
<circle cx="179.1" cy="110.7" r=".51"/>
<circle cx="42.5" cy="84.7" r=".51"/>
<circle cx="179.1" cy="90.4" r=".51"/>
<circle cx="55.2" cy="84.7" r=".51"/>
<circle cx="55.2" cy="100.6" r=".51"/>
<circle cx="255.3" cy="34.5" r=".51"/>
<circle cx="67.3" cy="58" r=".51"/>
<circle cx="73.7" cy="58" r=".51"/>
<circle cx="58.4" cy="58" r=".51"/>
<circle cx="141.6" cy="91.7" r=".51"/>
<circle cx="81.3" cy="70.7" r=".51"/>
<circle cx="102.9" cy="58" r=".51"/>
<circle cx="237.5" cy="127.2" r=".51"/>
<circle cx="235" cy="127.2" r=".51"/>
<circle cx="240" cy="19.9" r=".51"/>
<circle cx="255.3" cy="26.9" r=".51"/>
</g>
<path d="M124.5 93.6l1.2 1.2M124.5 96.2l1.2 1.2M125.7 93.6l-1.2 1.2M125.7 96.2l-1.2 1.2M39.4 175.5l1.2 1.3M40.6 175.5l-1.2 1.3" fill="none" stroke="#000084" stroke-width=".18"/>
<text font-size="2.8" fill="#840000" x="178" y="190.5">Title:</text>
<g font-size="2.1" fill="#840000">
<text x="78.9" y="88.9">14</text>
<text x="79.4" y="86.4">1</text>
<text x="121.3" y="88.9">2</text>
<text x="78.9" y="94">12</text>
<text x="78.9" y="91.4">13</text>
<text x="120.8" y="94">11</text>
<text x="121.3" y="91.4">3</text>
<text x="79.4" y="97.8">5</text>
<text x="79.4" y="100.3">6</text>
<text x="120.8" y="96.5">10</text>
<text x="79.4" y="105.4">7</text>
<text x="79.4" y="107.9">8</text>
<text x="121.3" y="105.4">4</text>
<text x="121.3" y="102.9">9</text>
<text x="178" y="184">Sheet: /</text>
<text x="178" y="186.7">File: f302_minimal.sch</text>
<text x="178" y="196.9">KiCad E.D.A. eeschema (5.1.12)-1</text>
<text x="178" y="194.1">Size: A4</text>
<text x="200" y="194.1">Date:</text>
<text x="263" y="194.1">Rev:</text>
<text x="263" y="196.9">Id: 1/1</text>
</g>
<g font-size="2.1" fill="#008484">
<text x="84.2" y="87.3">SDO/SA0</text>
<text x="84.2" y="89.9">SDA</text>
<text x="113.7" y="89.9">SDx</text>
<text x="84.2" y="95">CS</text>
<text x="84.2" y="92.4">SCL</text>
<text x="108.1" y="95">SDO-AUX</text>
<text x="113.7" y="92.4">SCx</text>
<text x="84.2" y="98.8">VDDIO</text>
<text x="84.2" y="101.3">GND</text>
<text x="109.7" y="97.5">CS-AUX</text>
<text x="84.2" y="106.4">GND</text>
<text x="113.2" y="106.4">INT1</text>
<text x="113.2" y="103.9">INT2</text>
<text x="84.2" y="108.9">VDD</text>
</g>
<g font-size="1.8" fill="#840000">
<text x="35" y="11.9">1</text>
<text x="85" y="11.9">2</text>
<text x="135" y="11.9">3</text>
<text x="185" y="11.9">4</text>
<text x="235" y="11.9">5</text>
<text x="285" y="11.9">6</text>
<text x="239.2" y="16.7">100nF(104) 10% 50V</text>
<text x="246" y="21.3">C15</text>
<text x="75.7" y="28.6">3</text>
<text x="88.4" y="28.6">2</text>
<text x="152.1" y="29.9" transform="rotate(-90 152.1 29.9)">1</text>
<text x="204.2" y="29.9" transform="rotate(-90 204.2 29.9)">1</text>
<text x="10.4" y="35.9">A</text>
<text x="30" y="33.5">1</text>
<text x="35.1" y="33.5">2</text>
<text x="82.3" y="35.7" transform="rotate(-90 82.3 35.7)">1</text>
<text x="285.4" y="35.9">A</text>
<text x="152.1" y="37.6" transform="rotate(-90 152.1 37.6)">2</text>
<text x="204.2" y="37.6" transform="rotate(-90 204.2 37.6)">2</text>
<text x="234.7" y="52.8" transform="rotate(-90 234.7 52.8)">1</text>
<text x="237.2" y="53.3" transform="rotate(-90 237.2 53.3)">24</text>
<text x="239.8" y="53.3" transform="rotate(-90 239.8 53.3)">36</text>
<text x="242.3" y="53.3" transform="rotate(-90 242.3 53.3)">48</text>
<text x="244.9" y="52.8" transform="rotate(-90 244.9 52.8)">9</text>
<text x="74.4" y="57.8">1</text>
<text x="87.1" y="57.8">5</text>
<text x="223" y="55.9">7</text>
<text x="74.4" y="60.3">3</text>
<text x="222.6" y="61">44</text>
<text x="81" y="67.4" transform="rotate(-90 81 67.4)">2</text>
<text x="223" y="66">5</text>
<text x="223" y="68.6">6</text>
<text x="179.9" y="72.9">1</text>
<text x="185.7" y="74.4" transform="rotate(-90 185.7 74.4)">2</text>
<text x="187.5" y="72.9">3</text>
<text x="223" y="73.7">2</text>
<text x="223" y="76.2">3</text>
<text x="222.6" y="83.8">18</text>
<text x="223" y="78.7">4</text>
<text x="253" y="83.8">10</text>
<text x="10.4" y="85.9">B</text>
<text x="222.6" y="86.4">19</text>
<text x="222.6" y="88.9">20</text>
<text x="253" y="86.4">11</text>
<text x="253" y="88.9">12</text>
<text x="285.4" y="85.9">B</text>
<text x="222.6" y="91.4">39</text>
<text x="222.6" y="94">40</text>
<text x="253" y="91.4">13</text>
<text x="253" y="94">14</text>
<text x="222.6" y="96.5">41</text>
<text x="222.6" y="99.1">42</text>
<text x="222.6" y="101.6">43</text>
<text x="253" y="96.5">15</text>
<text x="253" y="99.1">16</text>
<text x="253" y="101.6">17</text>
<text x="222.6" y="104.1">45</text>
<text x="222.6" y="106.7">46</text>
<text x="253" y="104.1">29</text>
<text x="253" y="106.7">30</text>
<text x="222.6" y="109.2">21</text>
<text x="222.6" y="111.8">22</text>
<text x="253" y="109.2">31</text>
<text x="253" y="111.8">32</text>
<text x="222.6" y="114.3">25</text>
<text x="222.6" y="116.8">26</text>
<text x="222.6" y="119.4">27</text>
<text x="253" y="114.3">33</text>
<text x="253" y="116.8">34</text>
<text x="253" y="119.4">37</text>
<text x="222.6" y="121.9">28</text>
<text x="253" y="121.9">38</text>
<text x="234.7" y="126.9" transform="rotate(-90 234.7 126.9)">23</text>
<text x="237.2" y="126.9" transform="rotate(-90 237.2 126.9)">35</text>
<text x="239.8" y="126.9" transform="rotate(-90 239.8 126.9)">47</text>
<text x="242.3" y="126.5" transform="rotate(-90 242.3 126.5)">8</text>
<text x="10.4" y="135.9">C</text>
<text x="285.4" y="135.9">C</text>
<text x="108.1" y="146">1</text>
<text x="108.1" y="148.6">3</text>
<text x="117" y="146">2</text>
<text x="117" y="148.6">4</text>
<text x="142.4" y="146">1</text>
<text x="142.4" y="148.6">3</text>
<text x="151.3" y="146">2</text>
<text x="151.3" y="148.6">4</text>
<text x="254.2" y="144.8">1</text>
<text x="254.2" y="147.3">2</text>
<text x="254.2" y="149.9">3</text>
<text x="108.1" y="151.1">5</text>
<text x="108.1" y="153.7">7</text>
<text x="117" y="151.1">6</text>
<text x="117" y="153.7">8</text>
<text x="142.4" y="151.1">5</text>
<text x="142.4" y="153.7">7</text>
<text x="151.3" y="151.1">6</text>
<text x="151.3" y="153.7">8</text>
<text x="254.2" y="152.4">4</text>
<text x="107.6" y="158.7">11</text>
<text x="107.6" y="161.3">13</text>
<text x="108.1" y="156.2">9</text>
<text x="116.5" y="156.2">10</text>
<text x="116.5" y="158.7">12</text>
<text x="116.5" y="161.3">14</text>
<text x="141.9" y="158.7">11</text>
<text x="141.9" y="161.3">13</text>
<text x="142.4" y="156.2">9</text>
<text x="150.8" y="156.2">10</text>
<text x="150.8" y="158.7">12</text>
<text x="150.8" y="161.3">14</text>
<text x="38.3" y="165.7">1</text>
<text x="57.5" y="162.7" transform="rotate(-90 57.5 162.7)">1</text>
<text x="62.6" y="162.7" transform="rotate(-90 62.6 162.7)">6</text>
<text x="107.6" y="163.8">15</text>
<text x="107.6" y="166.4">17</text>
<text x="116.5" y="163.8">16</text>
<text x="116.5" y="166.4">18</text>
<text x="141.9" y="163.8">15</text>
<text x="141.9" y="166.4">17</text>
<text x="150.8" y="163.8">16</text>
<text x="150.8" y="166.4">18</text>
<text x="38.3" y="173.3">2</text>
<text x="38.3" y="170.8">3</text>
<text x="51" y="170.8">2</text>
<text x="68.7" y="170.8">5</text>
<text x="107.6" y="168.9">19</text>
<text x="116.5" y="168.9">20</text>
<text x="141.9" y="168.9">19</text>
<text x="150.8" y="168.9">20</text>
<text x="38.3" y="175.9">4</text>
<text x="10.4" y="185.9">D</text>
<text x="29.6" y="180.4" transform="rotate(-90 29.6 180.4)">6</text>
<text x="32.1" y="180.4" transform="rotate(-90 32.1 180.4)">5</text>
<text x="57.5" y="180.4" transform="rotate(-90 57.5 180.4)">3</text>
<text x="62.6" y="180.4" transform="rotate(-90 62.6 180.4)">4</text>
<text x="285.4" y="185.9">D</text>
<text x="35" y="199.9">1</text>
<text x="85" y="199.9">2</text>
<text x="135" y="199.9">3</text>
<text x="185" y="199.9">4</text>
<text x="235" y="199.9">5</text>
<text x="285" y="199.9">6</text>
</g>
<g font-size="1.8" fill="#008484">
<text x="78.8" y="16.1">1N4148</text>
<text x="80.8" y="13.8">D3</text>
<text x="238.1" y="14.3">+3.3V</text>
<text x="246" y="14.3">C19</text>
<text x="23.4" y="21.9">+3.3V</text>
<text x="36.8" y="21.9">+3.3VA</text>
<text x="58.5" y="21.3">+5V</text>
<text x="81.4" y="23.4">U2</text>
<text x="103.5" y="21.3">+3.3V</text>
<text x="140.6" y="20.1">C10</text>
<text x="187.6" y="20.1">C12</text>
<text x="23.3" y="29.8">SolderJumper_2_Open</text>
<text x="31.4" y="27.5">JP1</text>
<text x="77.1" y="25.7">AMS1117-3.3</text>
<text x="77.7" y="29.5">VI</text>
<text x="84.8" y="29.5">VO</text>
<text x="246" y="29">C16</text>
<text x="62.7" y="34.7">C4</text>
<text x="83.2" y="33.6" transform="rotate(-90 83.2 33.6)">GND</text>
<text x="108.6" y="33.4">C8</text>
<text x="109.6" y="35.7">22uF_CASE-B_3258</text>
<text x="155.1" y="32.8">Y1</text>
<text x="207.2" y="32.8">Y2</text>
<text x="268" y="31.5">GNDD</text>
<text x="140.6" y="36.6">C11</text>
<text x="187.6" y="36.6">C13</text>
<text x="246" y="36.6">C17</text>
<text x="80.1" y="46.1">GNDD</text>
<text x="261.6" y="42.3">+3.3VA</text>
<text x="30.6" y="49.7">R1</text>
<text x="57.2" y="50.5">+5V</text>
<text x="80.2" y="51.9">U3</text>
<text x="100.3" y="51.8">+3.3VA</text>
<text x="132.1" y="51.9">GNDD</text>
<text x="180.4" y="51.9">GNDD</text>
<text x="267.2" y="51.8">C18</text>
<text x="74.8" y="54.2">LP5907MFX-3.3</text>
<text x="76.7" y="58.7">IN</text>
<text x="82.1" y="58.7">OUT</text>
<text x="225.3" y="56.8">NRST</text>
<text x="235.6" y="58.9" transform="rotate(-90 235.6 58.9)">VBAT</text>
<text x="238.1" y="57.8" transform="rotate(-90 238.1 57.8)">VDD</text>
<text x="240.7" y="57.8" transform="rotate(-90 240.7 57.8)">VDD</text>
<text x="243.2" y="57.8" transform="rotate(-90 243.2 57.8)">VDD</text>
<text x="245.7" y="59.1" transform="rotate(-90 245.7 59.1)">VDDA</text>
<text x="21.6" y="62.7">GNDD</text>
<text x="38.2" y="63.1">GNDA</text>
<text x="61.4" y="62.5">C5</text>
<text x="69.3" y="62.6">R2</text>
<text x="76.7" y="61.2">EN</text>
<text x="81.9" y="65.1" transform="rotate(-90 81.9 65.1)">GND</text>
<text x="105.9" y="63.8">C9</text>
<text x="165.7" y="65.1">+3.3V</text>
<text x="225.3" y="61.8">BOOT0</text>
<text x="261.7" y="63.7">GNDA</text>
<text x="174.5" y="69.2">SolderJumper_3_Open</text>
<text x="182.6" y="66.8">JP2</text>
<text x="225.3" y="66.9">PF0</text>
<text x="225.3" y="69.5">PF1</text>
<text x="78.8" y="77.1">GNDA</text>
<text x="225.3" y="74.5">PC13</text>
<text x="225.3" y="77.1">PC14</text>
<text x="40.6" y="79.1">+3.3V</text>
<text x="97.1" y="81.3">QMI8658C</text>
<text x="100.2" y="79">U4</text>
<text x="194.4" y="79.8">GNDD</text>
<text x="225.3" y="79.6">PC15</text>
<text x="225.3" y="84.7">PB0</text>
<text x="225.3" y="87.2">PB1</text>
<text x="225.3" y="89.8">PB2</text>
<text x="248.8" y="84.7">PA0</text>
<text x="248.8" y="87.2">PA1</text>
<text x="248.8" y="89.8">PA2</text>
<text x="45.5" y="91.2">C1</text>
<text x="49.7" y="92.8" transform="rotate(-90 49.7 92.8)">C3</text>
<text x="225.3" y="92.3">PB3</text>
<text x="225.3" y="94.9">PB4</text>
<text x="248.8" y="92.3">PA3</text>
<text x="248.8" y="94.9">PA4</text>
<text x="225.3" y="97.4">PB5</text>
<text x="225.3" y="99.9">PB6</text>
<text x="248.8" y="97.4">PA5</text>
<text x="248.8" y="99.9">PA6</text>
<text x="31.5" y="103.3" transform="rotate(-90 31.5 103.3)">GNDD</text>
<text x="172.5" y="102.5" transform="rotate(-90 172.5 102.5)">SW1</text>
<text x="174.8" y="104.6" transform="rotate(-90 174.8 104.6)">SW_Push</text>
<text x="186.2" y="102.2" transform="rotate(-90 186.2 102.2)">C14</text>
<text x="225.3" y="102.5">PB7</text>
<text x="225.3" y="105">PB8</text>
<text x="225.3" y="107.6">PB9</text>
<text x="248.8" y="102.5">PA7</text>
<text x="248.8" y="105">PA8</text>
<text x="248.8" y="107.6">PA9</text>
<text x="44.2" y="108.4" transform="rotate(-90 44.2 108.4)">GNDD</text>
<text x="50.3" y="110.2" transform="rotate(-90 50.3 110.2)">+3.3V</text>
<text x="139.1" y="112.2">GNDD</text>
<text x="225.3" y="110.1">PB10</text>
<text x="225.3" y="112.6">PB11</text>
<text x="247.8" y="110.1">PA10</text>
<text x="247.8" y="112.6">PA11</text>
<text x="62.4" y="114.4" transform="rotate(-90 62.4 114.4)">C7</text>
<text x="176.6" y="117.9">GNDD</text>
<text x="225.3" y="115.2">PB12</text>
<text x="225.3" y="117.7">PB13</text>
<text x="247.8" y="115.2">PA12</text>
<text x="247.8" y="117.7">PA13</text>
<text x="225.3" y="120.3">PB14</text>
<text x="225.3" y="122.8">PB15</text>
<text x="235.6" y="124.2" transform="rotate(-90 235.6 124.2)">VSS</text>
<text x="238.1" y="124.2" transform="rotate(-90 238.1 124.2)">VSS</text>
<text x="240.7" y="124.2" transform="rotate(-90 240.7 124.2)">VSS</text>
<text x="243.2" y="124.2" transform="rotate(-90 243.2 124.2)">VSSA</text>
<text x="247.8" y="120.3">PA14</text>
<text x="247.8" y="122.8">PA15</text>
<text x="65.5" y="127.4">GNDD</text>
<text x="168.2" y="129.9">+3.3V</text>
<text x="203.4" y="129.8">D1</text>
<text x="237.6" y="130.2">U5</text>
<text x="41.3" y="135.6">+5V</text>
<text x="101.7" y="133.7">+5V</text>
<text x="120" y="133.7">+3.3V</text>
<text x="137.2" y="133.7">+5V</text>
<text x="153" y="133.7">+3.3V</text>
<text x="184.3" y="134.1">R3</text>
<text x="231.7" y="132.5">STM32F302C8Tx</text>
<text x="56.7" y="138.8">C2</text>
<text x="103" y="143.8">Conn_02x10_Odd_Even</text>
<text x="112.1" y="141.5">J2</text>
<text x="137.3" y="143.8">Conn_02x10_Odd_Even</text>
<text x="146.4" y="141.5">J3</text>
<text x="232.5" y="142">GNDD</text>
<text x="240.1" y="142.5">GNDA</text>
<text x="247" y="140">+3.3V</text>
<text x="56.7" y="149.4">C6</text>
<text x="168.2" y="148.9">+3.3V</text>
<text x="204.6" y="148.8">D2</text>
<text x="260" y="148.5">J4</text>
<text x="48.9" y="151.9">100uF_CASE-B_3258</text>
<text x="184.3" y="153.2">R4</text>
<text x="260.5" y="150.8">Conn_01x04</text>
<text x="32.9" y="159.9">J1</text>
<text x="246.4" y="159.8">GNDD</text>
<text x="28" y="162.2">USB_B_Micro</text>
<text x="31.5" y="166.6">VBUS</text>
<text x="76.8" y="164.2">+3.3V</text>
<text x="216" y="164.9">GNDD</text>
<text x="34.1" y="171.7">D+</text>
<text x="75.6" y="172.2" transform="rotate(-90 75.6 172.2)">U1</text>
<text x="80.7" y="173.8">R5</text>
<text x="160.7" y="173.8">GNDD</text>
<text x="30.5" y="177.7" transform="rotate(-90 30.5 177.7)">Shield</text>
<text x="33" y="177.7" transform="rotate(-90 33 177.7)">GND</text>
<text x="34.7" y="176.8">ID</text>
<text x="73.3" y="177.1" transform="rotate(-90 73.3 177.1)">USBLC6-2SC6</text>
<text x="102.9" y="178.9">GNDD</text>
<text x="135.9" y="178.9">GNDD</text>
<text x="153.7" y="178.9">GNDD</text>
<text x="120.2" y="183.9">H1</text>
<text x="151.4" y="183.9">H2</text>
<text x="31.2" y="190.9">GNDD</text>
<text x="120.6" y="186.2">MountingHole</text>
<text x="151.7" y="186.2">MountingHole</text>
</g>
<g font-size="1.8" fill="#840084">
<text x="134.5" y="22.4">20pF (200) 5% 50V</text>
<text x="181.5" y="22.4">12pF (120) 5% 50V</text>
<text x="239.2" y="23.6">100nF(104) 10% 50V</text>
<text x="156.6" y="35.1">8MHz ±20ppm 20pF</text>
<text x="209.3" y="35.1">32.768KHz ±20ppm 12.5pF</text>
<text x="239.2" y="31.3">100nF(104) 10% 50V</text>
<text x="134.5" y="38.9">20pF (200) 5% 50V</text>
<text x="181.5" y="38.9">12pF (120) 5% 50V</text>
<text x="239.2" y="38.9">100nF(104) 10% 50V</text>
<text x="56.4" y="47.2" transform="rotate(-90 56.4 47.2)">10uF (106) 10% 25V</text>
<text x="26.3" y="52">1 (1R00) ±1%</text>
<text x="272.3" y="60.9" transform="rotate(-90 272.3 60.9)">100nF(104) 10% 50V</text>
<text x="65.3" y="71.1" transform="rotate(-90 65.3 71.1)">2K (2001) ±1%</text>
<text x="107.5" y="66.1">1uF (106) 10% 25V</text>
<text x="55.3" y="75.4" transform="rotate(-90 55.3 75.4)">1uF (106) 10% 25V</text>
<text x="39.3" y="97.4" transform="rotate(-90 39.3 97.4)">10uF (106) 10% 25V</text>
<text x="52.1" y="96.3" transform="rotate(-90 52.1 96.3)">100nF(104) 10% 50V</text>
<text x="188.5" y="109" transform="rotate(-90 188.5 109)">100nF(104) 10% 50V</text>
<text x="64.8" y="121.7" transform="rotate(-90 64.8 121.7)">100nF(104) 10% 50V</text>
<text x="179.5" y="136.4">2K (2001) ±1%</text>
<text x="202.8" y="132.1">0805</text>
<text x="49.3" y="141.1">100nF(104) 10% 50V</text>
<text x="179.5" y="155.5">2K (2001) ±1%</text>
<text x="204" y="151.1">0805</text>
<text x="83.1" y="176.1">1.5K (1501) ±1%</text>
</g>
<g font-size="1.8">
<text x="162.6" y="25.4">OSC_P</text>
<text x="215.9" y="25.4">OSC32_IN</text>
<text x="162.6" y="41.9">OSC_N</text>
<text x="215.9" y="41.9">OSC32_OUT</text>
<text x="210.8" y="55.9">RST</text>
<text x="210.8" y="61">BOOT</text>
<text x="210.8" y="66">OSC_P</text>
<text x="210.8" y="68.6">OSC_N</text>
<text x="210.8" y="76.2">OSC32_IN</text>
<text x="210.8" y="73.7">LED_STATE</text>
<text x="176.5" y="78.7">BOOT</text>
<text x="210.8" y="78.7">OSC32_OUT</text>
<text x="212.1" y="83.8">PB0</text>
<text x="264.2" y="83.8">PA0</text>
<text x="66.7" y="88.9">SPI_MOSI</text>
<text x="66.7" y="86.4">SPI_MISO</text>
<text x="201.9" y="88.9">IMU_INT1</text>
<text x="201.9" y="86.4">IMU_INT2</text>
<text x="212.1" y="86.4">PB1</text>
<text x="212.1" y="88.9">PB2</text>
<text x="264.2" y="86.4">PA1</text>
<text x="264.2" y="88.9">PA2</text>
<text x="66.7" y="94">SPI_CS</text>
<text x="66.7" y="91.4">SPI_CLK</text>
<text x="161.3" y="90.2">RST</text>
<text x="212.1" y="94">PB4</text>
<text x="212.1" y="91.4">PB3</text>
<text x="264.2" y="91.4">PA3</text>
<text x="264.2" y="94">PA4</text>
<text x="212.1" y="101.6">PB7</text>
<text x="212.1" y="99.1">PB6</text>
<text x="212.1" y="96.5">PB5</text>
<text x="264.2" y="101.6">PA7</text>
<text x="264.2" y="99.1">PA6</text>
<text x="264.2" y="96.5">PA5</text>
<text x="129.5" y="105.4">IMU_INT1</text>
<text x="129.5" y="102.9">IMU_INT2</text>
<text x="212.1" y="104.1">PB8</text>
<text x="212.1" y="106.7">PB9</text>
<text x="264.2" y="104.1">PA8</text>
<text x="264.2" y="106.7">PA9</text>
<text x="212.1" y="109.2">PB10</text>
<text x="212.1" y="111.8">PB11</text>
<text x="264.2" y="109.2">PA10</text>
<text x="264.2" y="111.8">PA11</text>
<text x="271.8" y="111.8">USB_DM</text>
<text x="201.9" y="114.3">SPI_CS</text>
<text x="201.9" y="116.8">SPI_CLK</text>
<text x="201.9" y="119.4">SPI_MISO</text>
<text x="212.1" y="116.8">PB13</text>
<text x="212.1" y="114.3">PB12</text>
<text x="212.1" y="119.4">PB14</text>
<text x="264.2" y="114.3">PA12</text>
<text x="264.2" y="116.8">PA13</text>
<text x="264.2" y="119.4">PA14</text>
<text x="271.8" y="119.4">SWCLK</text>
<text x="271.8" y="116.8">SWDIO</text>
<text x="271.8" y="114.3">USB_DP</text>
<text x="201.9" y="121.9">SPI_MOSI</text>
<text x="212.1" y="121.9">PB15</text>
<text x="264.2" y="121.9">PA15</text>
<text x="218.4" y="138.4">LED_STATE</text>
<text x="101.6" y="148.6">PA0</text>
<text x="121.9" y="148.6">PA1</text>
<text x="134.6" y="148.6">PB9</text>
<text x="157.5" y="148.6">PB8</text>
<text x="238.8" y="149.9">SWCLK</text>
<text x="238.8" y="147.3">SWDIO</text>
<text x="101.6" y="153.7">PA4</text>
<text x="101.6" y="151.1">PA2</text>
<text x="121.9" y="151.1">PA3</text>
<text x="121.9" y="153.7">PA5</text>
<text x="134.6" y="151.1">PB7</text>
<text x="134.6" y="153.7">PB5</text>
<text x="157.5" y="151.1">PB6</text>
<text x="157.5" y="153.7">PB4</text>
<text x="79.4" y="160">USB_DM</text>
<text x="101.6" y="161.3">PB2</text>
<text x="101.6" y="158.7">PB0</text>
<text x="101.6" y="156.2">PA6</text>
<text x="121.9" y="158.7">PB1</text>
<text x="121.9" y="161.3">PB10</text>
<text x="121.9" y="156.2">PA7</text>
<text x="134.6" y="158.7">PA14</text>
<text x="134.6" y="156.2">PB3</text>
<text x="134.6" y="161.3">PA12</text>
<text x="157.5" y="158.7">PA13</text>
<text x="157.5" y="161.3">PA11</text>
<text x="157.5" y="156.2">PA15</text>
<text x="101.6" y="163.8">PB11</text>
<text x="101.6" y="166.4">PB13</text>
<text x="121.9" y="163.8">PB12</text>
<text x="121.9" y="166.4">PB14</text>
<text x="134.6" y="166.4">PA8</text>
<text x="134.6" y="163.8">PA10</text>
<text x="157.5" y="163.8">PA9</text>
<text x="121.9" y="168.9">PB15</text>
<text x="81.9" y="181">USB_DP</text>
</g>
<g font-size="1.8" fill="#0000c2">
<text x="186.7" y="190.5">STM32F302C8T6 Demo + IMU</text>
<text x="207.6" y="193.7">2022/5/20</text>
</g>
</svg>
